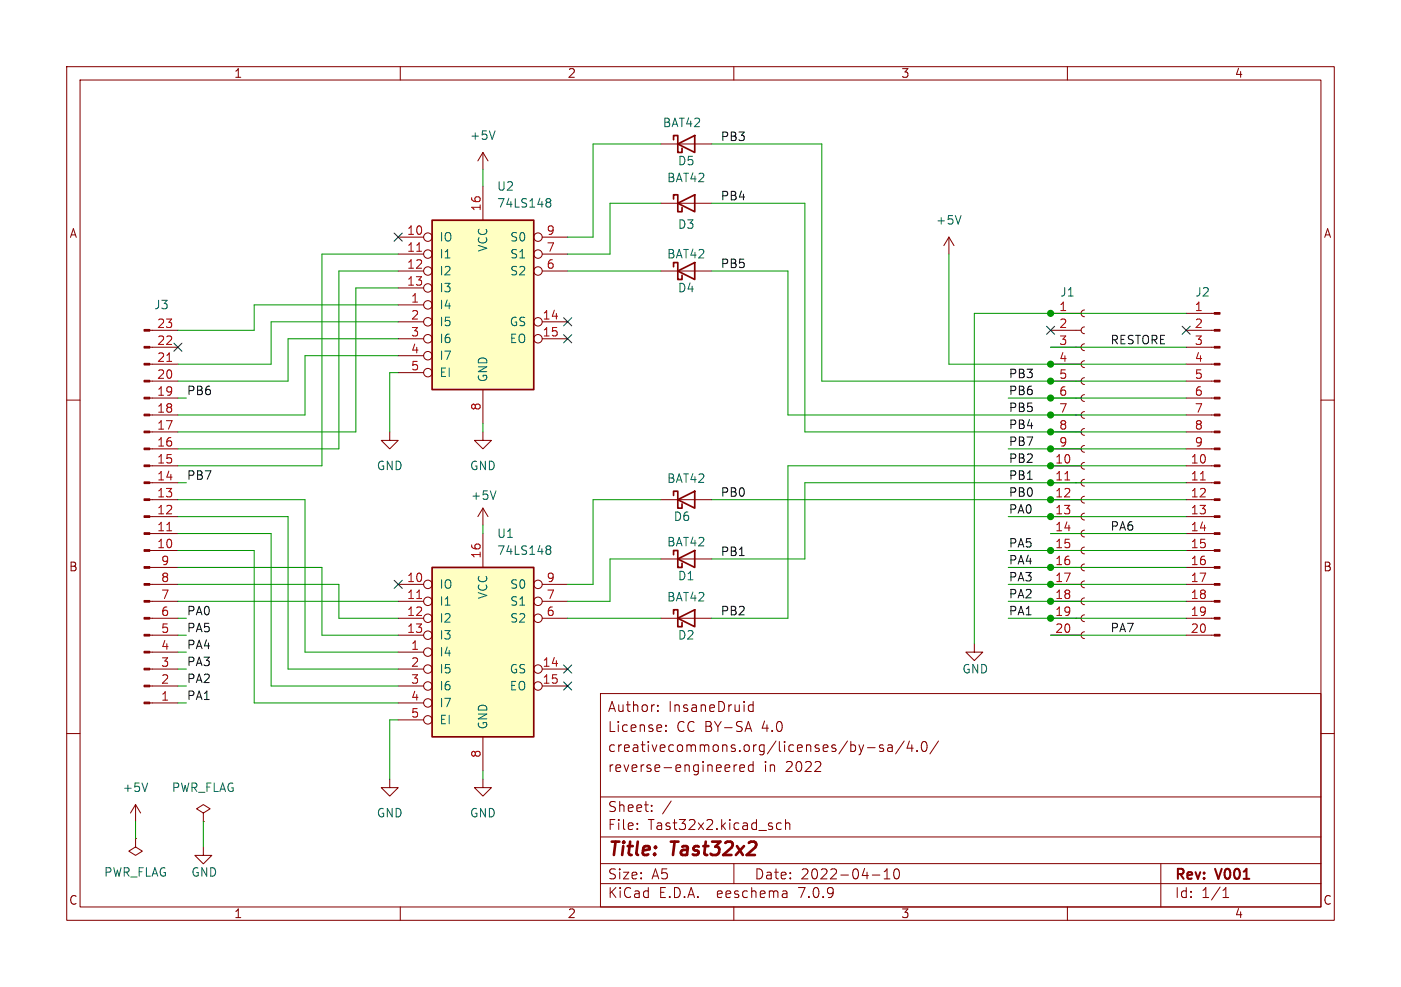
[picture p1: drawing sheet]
<svg xmlns="http://www.w3.org/2000/svg" width="210mm" height="148mm" viewBox="0 0 210 148" stroke-linecap="round" stroke-linejoin="round" font-family="sans-serif">
<g fill="none" stroke="#840000" stroke-width=".15">
<path d="M10 10h190v128h-190zM12 12h186v124h-186zM60 10v2M110 10v2M160 10v2M59.7 35.6h3.8M59.7 38.1h3.8M72.4 22.9v2.5M72.4 27.9v5.1M72.4 22.9l-.8 1.2M72.4 22.9l.8 1.2M81.3 35.6h3.8"/>
<path d="M81.3 38.1h3.8M99.1 30.5h7.6M99.1 21.6h7.6M142.2 35.6l-.7 1.2M142.2 35.6v2.5M142.2 35.6l.8 1.2M10 60h2M22.5 59.7h4.2M22.5 57.2h4.2M22.5 54.6h4.2M22.5 52.1h4.2M22.5 49.5h4.2"/>
<path d="M59.7 40.6h3.8M59.7 45.7h3.8M59.7 43.2h3.8M59.7 48.3h3.8M59.7 50.8h3.8M59.7 53.3h3.8M59.7 55.9h3.8M72.4 58.4v5.1M81.3 40.6h3.8M81.3 48.3h3.8M81.3 50.8h3.8M99.1 40.6h7.6"/>
<path d="M157.5 59.7h4.6M157.5 57.2h4.6M157.5 54.6h4.6M157.5 52.1h4.6M157.5 49.5h4.6M157.5 47h4.6M162.6 59.2a.51 .51 0 0 0-.5 .5 .51 .51 0 0 0 .5 .5M162.6 56.6a.51 .51 0 0 0-.5 .6 .51 .51 0 0 0 .5 .5M162.6 54.1a.51 .51 0 0 0-.5 .5 .51 .51 0 0 0 .5 .5M162.6 51.6a.51 .51 0 0 0-.5 .5 .51 .51 0 0 0 .5 .5M162.6 49a.51 .51 0 0 0-.5 .5 .51 .51 0 0 0 .5 .5M162.6 46.5a.51 .51 0 0 0-.5 .5 .51 .51 0 0 0 .5 .5"/>
<path d="M177.8 59.7h4.2M177.8 57.2h4.2M177.8 54.6h4.2M177.8 52.1h4.2M177.8 49.5h4.2M177.8 47h4.2M198 60h2M22.5 77.5h4.2M22.5 74.9h4.2M22.5 72.4h4.2M22.5 69.9h4.2M22.5 67.3h4.2"/>
<path d="M22.5 64.8h4.2M22.5 62.2h4.2M58.4 64.8v1.2h1.3l-1.3 1.3-1.3-1.3h1.3M72.4 64.8v1.2h1.3l-1.3 1.3-1.3-1.3h1.3M72.4 76.2v2.5M72.4 76.2l-.8 1.3M72.4 76.2l.8 1.3M99.1 74.9h7.6M157.5 77.5h4.6M157.5 74.9h4.6M157.5 72.4h4.6M157.5 69.9h4.6"/>
<path d="M157.5 67.3h4.6M157.5 64.8h4.6M157.5 62.2h4.6M162.6 79.5a.51 .51 0 0 0-.5 .5 .51 .51 0 0 0 .5 .5M162.6 77a.51 .51 0 0 0-.5 .5 .51 .51 0 0 0 .5 .5M162.6 74.4a.51 .51 0 0 0-.5 .5 .51 .51 0 0 0 .5 .5M162.6 71.9a.51 .51 0 0 0-.5 .5 .51 .51 0 0 0 .5 .5M162.6 69.3a.51 .51 0 0 0-.5 .6 .51 .51 0 0 0 .5 .5M162.6 66.8a.51 .51 0 0 0-.5 .5 .51 .51 0 0 0 .5 .5M162.6 64.3a.51 .51 0 0 0-.5 .5 .51 .51 0 0 0 .5 .5M162.6 61.7a.51 .51 0 0 0-.5 .5 .51 .51 0 0 0 .5 .5M177.8 77.5h4.2"/>
<path d="M177.8 74.9h4.2M177.8 72.4h4.2M177.8 69.9h4.2M177.8 67.3h4.2M177.8 64.8h4.2M177.8 62.2h4.2M22.5 97.8h4.2M22.5 87.6h4.2M22.5 90.2h4.2M22.5 92.7h4.2M22.5 95.3h4.2M22.5 85.1h4.2"/>
<path d="M22.5 82.6h4.2M22.5 80h4.2M59.7 97.8h3.8M59.7 87.6h3.8M59.7 90.2h3.8M59.7 92.7h3.8M59.7 95.3h3.8M72.4 80v5.1M81.3 87.6h3.8M81.3 90.2h3.8M81.3 92.7h3.8M99.1 83.8h7.6"/>
<path d="M99.1 92.7h7.6M146 96.5v1.3h1.3l-1.3 1.3-1.2-1.3h1.2M157.5 87.6h4.6M157.5 90.2h4.6M157.5 92.7h4.6M157.5 95.3h4.6M157.5 85.1h4.6M157.5 82.6h4.6M157.5 80h4.6M162.6 94.7a.51 .51 0 0 0-.5 .6 .51 .51 0 0 0 .5 .5M162.6 92.2a.51 .51 0 0 0-.5 .5 .51 .51 0 0 0 .5 .5M162.6 89.7a.51 .51 0 0 0-.5 .5 .51 .51 0 0 0 .5 .5"/>
<path d="M162.6 87.1a.51 .51 0 0 0-.5 .5 .51 .51 0 0 0 .5 .5M162.6 84.6a.51 .51 0 0 0-.5 .5 .51 .51 0 0 0 .5 .5M162.6 82a.51 .51 0 0 0-.5 .6 .51 .51 0 0 0 .5 .5M177.8 87.6h4.2M177.8 90.2h4.2M177.8 92.7h4.2M177.8 95.3h4.2M177.8 85.1h4.2M177.8 82.6h4.2M177.8 80h4.2M10 110h2M22.5 100.3h4.2"/>
<path d="M22.5 102.9h4.2M22.5 105.4h4.2M58.4 116.8v1.3h1.3l-1.3 1.3-1.3-1.3h1.3M59.7 100.3h3.8M59.7 102.9h3.8M59.7 105.4h3.8M59.7 108h3.8M72.4 116.8v1.3h1.3l-1.3 1.3-1.3-1.3h1.3M72.4 110.5v5.1M81.3 100.3h3.8M81.3 102.9h3.8M90 104h108v32h-108z"/>
<path d="M90 119.5h108M98.6 106.5v.2M98.6 105.8v.1M99.8 109.5v.2M99.8 108.8v.1M110 114.7v1M110.5 114.7l-.3 .1-.2 .2M110.9 115.2l.7-.2-.1-.2-.4-.1-.2 .2 .1 .7h.5M112.2 108.2l.5 1.5M112.9 105.2v1.5M112.9 105.8l-.4-.1-.3 .3v.4l.1 .2h.6M112.9 114.8l-.4-.1-.3 .3v.4l.1 .2h.6"/>
<path d="M112.9 114.2v1.5M130 112.1h1.2M132.4 111.8l-.4-.1-.2 .2 .1 .2 .5 .2v.3h-.6M133.1 111.8h.6v.9M133.7 112l-.5 .1a.29 .29 0 0 0-.2 .3 .29 .29 0 0 0 .2 .3l.5-.1M135.5 111.1l-1.3 1.9M136.3 111.1l-.3 1.1h.9M136.7 111.7v1M137.5 112.5v.2M138.3 111.3l.3-.1a.94 .94 0 0 1 0 1.5h-.1a1 1 0 0 1-.2-1.4zM140.7 111.1l-1.3 1.9M198 110h2"/>
<path d="M20.3 125.7v1.3l1 .6-1 .7-1-.7 1-.6M20.3 125.7h.1M20.3 120.7l-.7 1.2M20.3 120.7v2.5M20.3 120.7l.8 1.2M30.5 121.9l1-.6-1-.6-1 .6 1 .6v1.3M30.5 123.2h.1M30.5 127v1.3h1.2l-1.2 1.2-1.3-1.2h1.3M60 136v2M90 132.5h108M90 129.5h108M90 125.5h108"/>
<path d="M95.5 124.2v.2M95.5 123.5v.1M97.7 121.5v.2M97.7 120.8v.1M100.6 120.1l-1.3 1.9M110 136v2M110 129.5v3M117.1 123.5l-.4-.1-.3 .3v.4l.1 .2h.6M117.8 123.5a.37 .37 0 0 1 .6 .1v.8M117.8 122.9v1.5M117.9 133.7l.1 .9M118 134.5l-.2 .1"/>
<path d="M118 133.9l-.2 .1M130.8 131.2h1.1M132.5 131.8h.9M132.5 130.7l.5-.4v1.5M134.2 130.4l.3-.1a.94 .94 0 0 1 0 1.5h-.2a1 1 0 0 1-.1-1.4zM160 136v2M174 129.5v6.5M183.3 134.6h.9M183.3 133.5l.5-.4v1.5"/>
<circle cx="64.1" cy="35.6" r=".63"/>
<circle cx="64.1" cy="38.1" r=".63"/>
<circle cx="80.6" cy="35.6" r=".63"/>
<circle cx="80.6" cy="38.1" r=".63"/>
<circle cx="64.1" cy="53.3" r=".63"/>
<circle cx="64.1" cy="40.6" r=".63"/>
<circle cx="64.1" cy="50.8" r=".63"/>
<circle cx="64.1" cy="45.7" r=".63"/>
<circle cx="64.1" cy="43.2" r=".63"/>
<circle cx="64.1" cy="48.3" r=".63"/>
<circle cx="64.1" cy="55.9" r=".63"/>
<circle cx="80.6" cy="48.3" r=".63"/>
<circle cx="80.6" cy="50.8" r=".63"/>
<circle cx="80.6" cy="40.6" r=".63"/>
<circle cx="64.1" cy="87.6" r=".63"/>
<circle cx="64.1" cy="97.8" r=".63"/>
<circle cx="64.1" cy="90.2" r=".63"/>
<circle cx="64.1" cy="92.7" r=".63"/>
<circle cx="64.1" cy="95.2" r=".63"/>
<circle cx="80.6" cy="90.2" r=".63"/>
<circle cx="80.6" cy="87.6" r=".63"/>
<circle cx="80.6" cy="92.7" r=".63"/>
<circle cx="64.1" cy="107.9" r=".63"/>
<circle cx="64.1" cy="100.3" r=".63"/>
<circle cx="64.1" cy="105.4" r=".63"/>
<circle cx="64.1" cy="102.9" r=".63"/>
<circle cx="80.6" cy="100.3" r=".63"/>
<circle cx="80.6" cy="102.9" r=".63"/>
</g>
<g fill="none" stroke="#840000" stroke-width=".25">
<path d="M64.8 33h15.2v25.4h-15.2zM101 29.8v-.6h.6v2.6h.6v-.7M101 21v-.7h.6v2.6h.6v-.7M101.6 30.5l2.5-1.3v2.6zM101.6 21.6l2.5-1.3v2.6zM101 40v-.6h.6v2.5h.6v-.6M101.6 40.6l2.5-1.2v2.5zM101 74.3v-.6h.6v2.5h.6v-.6M101.6 74.9l2.5-1.2v2.5zM64.8 85.1h15.2v25.4h-15.2zM101 83.2v-.6h.6v2.5h.6v-.6M101 92.1v-.7h.6v2.6h.6v-.7"/>
<path d="M101.6 83.8l2.5-1.2v2.5zM101.6 92.7l2.5-1.3v2.6z"/>
</g>
<g fill="#ffffc2" stroke="#ffffc2" stroke-width=".15">
<path d="M64.8 85.1h15.2v25.4h-15.2z"/>
<path d="M64.8 33h15.2v25.4h-15.2z"/>
</g>
<path d="M62.5 37.7h.7M25 54.2h.7M25 79.6h.7M159.6 72h.8M179.9 72h.8M62.5 89.8h.7" fill="none" stroke="#a90000" stroke-width=".15"/>
<g fill="none" stroke="#006464" stroke-width=".15">
<path d="M74.2 19.6l-.4 1.3M82 29.9l.3-.1 .2 .1 .1 .2-.3 .2M82 30.3h.1M82.1 30.3h.2M82.1 30.3l-.1 .1M82.3 30.3l.3 .3-.1 .3-.2 .2-.3-.1M144.1 32.3l-.5 1.3M74.3 73.6l-.4 1.3M82 82.3l.1 .1M82 81.9h.3l.2 .1 .1 .2-.3 .2M82.1 82.4h.2M82.1 82.4l-.1 .1"/>
<path d="M82.3 82.4l.3 .2-.1 .4-.2 .1h-.3M22.1 117.4l-.4 1.3"/>
</g>
<g fill="#840000" stroke="#840000" stroke-width=".15">
<path d="M182 95.1h.9v.3h-.9z"/>
<path d="M182 92.6h.9v.2h-.9z"/>
<path d="M182 90h.9v.3h-.9z"/>
<path d="M182 87.5h.9v.3h-.9z"/>
<path d="M182 85h.9v.2h-.9z"/>
<path d="M182 82.4h.9v.3h-.9z"/>
<path d="M182 79.9h.9v.2h-.9z"/>
<path d="M182 77.3h.9v.3h-.9z"/>
<path d="M182 74.8h.9v.3h-.9z"/>
<path d="M182 72.3h.9v.2h-.9z"/>
<path d="M182 69.7h.9v.3h-.9z"/>
<path d="M182 67.2h.9v.2h-.9z"/>
<path d="M182 64.6h.9v.3h-.9z"/>
<path d="M182 62.1h.9v.3h-.9z"/>
<path d="M182 59.6h.9v.2h-.9z"/>
<path d="M182 57h.9v.3h-.9z"/>
<path d="M182 54.5h.9v.2h-.9z"/>
<path d="M182 51.9h.9v.3h-.9z"/>
<path d="M182 49.4h.9v.3h-.9z"/>
<path d="M182 46.9h.9v.2h-.9z"/>
<path d="M21.6 49.4h.9v.3h-.9z"/>
<path d="M21.6 51.9h.9v.3h-.9z"/>
<path d="M21.6 54.5h.9v.2h-.9z"/>
<path d="M21.6 57h.9v.3h-.9z"/>
<path d="M21.6 59.6h.9v.2h-.9z"/>
<path d="M21.6 62.1h.9v.3h-.9z"/>
<path d="M21.6 64.6h.9v.3h-.9z"/>
<path d="M21.6 67.2h.9v.2h-.9z"/>
<path d="M21.6 69.7h.9v.3h-.9z"/>
<path d="M21.6 72.3h.9v.2h-.9z"/>
<path d="M21.6 74.8h.9v.3h-.9z"/>
<path d="M21.6 77.3h.9v.3h-.9z"/>
<path d="M21.6 79.9h.9v.2h-.9z"/>
<path d="M21.6 82.4h.9v.3h-.9z"/>
<path d="M21.6 85h.9v.2h-.9z"/>
<path d="M21.6 87.5h.9v.3h-.9z"/>
<path d="M21.6 90h.9v.3h-.9z"/>
<path d="M21.6 92.6h.9v.2h-.9z"/>
<path d="M21.6 95.1h.9v.3h-.9z"/>
<path d="M21.6 97.7h.9v.2h-.9z"/>
<path d="M21.6 100.2h.9v.3h-.9z"/>
<path d="M21.6 102.7h.9v.3h-.9z"/>
<path d="M21.6 105.3h.9v.2h-.9z"/>
</g>
<g fill="none" stroke="#009600" stroke-width=".15">
<path d="M59.7 38.1h-11.4v31.8h-21.6M72.4 25.4v2.5M99.1 30.5h-7.7v7.6h-6.3M99.1 21.6h-10.2v14h-3.8M106.7 21.6h16.5v35.6h54.6M106.7 30.5h13.9v34.3h57.2M142.2 38.1v16.5h35.6M26.7 59.7h1.2M59.7 45.7h-21.6v3.8h-11.4M59.7 50.8h-16.5v6.4h-16.5M59.7 48.3h-19.1v6.3h-13.9M59.7 53.3h-14v8.9h-19"/>
<path d="M59.7 40.6h-8.9v26.7h-24.1M59.7 43.2h-6.4v21.6h-26.6M59.7 55.9h-1.3v8.9M85.1 40.6h14M106.7 40.6h11.4v21.6h59.7M151.1 59.7h26.7M157.5 52.1h20.3M177.8 47h-31.8v49.5M26.7 77.5h16.5v22.8h16.5M26.7 74.9h19v22.9h14M26.7 72.4h1.2M72.4 63.5v1.3"/>
<path d="M72.4 78.7v1.3M99.1 74.9h-10.2v12.7h-3.8M106.7 74.9h71.1M151.1 67.3h26.7M151.1 77.5h26.7M177.8 72.4h-57.2v11.4h-13.9M177.8 69.9h-59.7v22.8h-11.4M26.7 85.1h21.6v10.2h11.4M26.7 87.6h24.1v5.1h8.9M26.7 82.6h11.4v22.8h21.6M26.7 80h13.9v22.9h19.1M26.7 92.7h1.2"/>
<path d="M26.7 95.3h1.2M26.7 97.8h1.2M26.7 90.2h33M85.1 92.7h14M99.1 83.8h-7.7v6.4h-6.3M151.1 92.7h26.7M151.1 90.2h26.7M151.1 85.1h26.7M151.1 87.6h26.7M151.1 82.6h26.7M157.5 95.3h20.3M157.5 80h20.3"/>
<path d="M26.7 105.4h1.2M26.7 102.9h1.2M26.7 100.3h1.2M59.7 108h-1.3v8.8M72.4 115.6v1.2M20.3 123.2v2.5M30.5 123.2v3.8"/>
</g>
<g fill="none" stroke="#000084" stroke-width=".15">
<path d="M59.1 35l1.2 1.2M60.3 35l-1.2 1.2M26.1 51.5l1.2 1.2M27.3 51.5l-1.2 1.2M84.5 50.2l1.2 1.2M84.5 47.7l1.2 1.2M85.7 50.2l-1.2 1.2M85.7 47.7l-1.2 1.2M156.9 48.9l1.2 1.2M158.1 48.9l-1.2 1.2M177.2 48.9l1.2 1.2M178.4 48.9l-1.2 1.2"/>
<path d="M59.1 87l1.2 1.2M60.3 87l-1.2 1.2M84.5 99.7l1.2 1.2M85.7 99.7l-1.2 1.2M84.5 102.3l1.2 1.2M85.7 102.3l-1.2 1.2"/>
</g>
<g fill="#009600" stroke="#009600" stroke-width=".15">
<circle cx="157.5" cy="87.6" r=".46"/>
<circle cx="157.5" cy="85.1" r=".46"/>
<circle cx="157.5" cy="92.7" r=".46"/>
<circle cx="157.5" cy="90.2" r=".46"/>
<circle cx="157.5" cy="62.2" r=".46"/>
<circle cx="157.5" cy="64.8" r=".46"/>
<circle cx="157.5" cy="67.3" r=".46"/>
<circle cx="157.5" cy="59.7" r=".46"/>
<circle cx="157.5" cy="72.4" r=".46"/>
<circle cx="157.5" cy="77.5" r=".46"/>
<circle cx="157.5" cy="69.9" r=".46"/>
<circle cx="157.5" cy="74.9" r=".46"/>
<circle cx="157.5" cy="82.6" r=".46"/>
<circle cx="157.5" cy="57.2" r=".46"/>
<circle cx="157.5" cy="47" r=".46"/>
<circle cx="157.5" cy="54.6" r=".46"/>
</g>
<g font-size="2.8" fill="#840000">
<text x="91" y="128.9">Title:</text>
<text x="100.7" y="128.9">Tast32x2</text>
</g>
<g font-size="2.1" fill="#840000">
<text x="91" y="107">Author:</text>
<text x="100.2" y="107">InsaneDruid</text>
<text x="91" y="113">creativecommons.org/licenses/by-sa/4.0/</text>
<text x="91" y="110">License:</text>
<text x="101.4" y="110">CC BY-SA</text>
<text x="114.3" y="110">4.0</text>
<text x="91" y="116">reverse-engineered</text>
<text x="114.5" y="116">in</text>
<text x="117.8" y="116">2022</text>
<text x="91" y="124.7">File:</text>
<text x="91" y="122">Sheet:</text>
<text x="97.1" y="124.7">Tast32x2.kicad_sch</text>
<text x="91" y="134.9">KiCad</text>
<text x="91" y="132.1">Size:</text>
<text x="97.7" y="132.1">A5</text>
<text x="98.7" y="134.9">E.D.A.</text>
<text x="107.6" y="134.9">eeschema</text>
<text x="113" y="132.1">Date:</text>
<text x="120" y="134.9">7.0.9</text>
<text x="120" y="132.1">2022-04-10</text>
<text x="176" y="132.3">Rev:</text>
<text x="176" y="134.9">Id:</text>
<text x="180.1" y="134.9">1/1</text>
<text x="182.4" y="132.3">V001</text>
</g>
<g font-size="1.8" fill="#840000">
<text x="35" y="11.9">1</text>
<text x="85" y="11.9">2</text>
<text x="135" y="11.9">3</text>
<text x="185" y="11.9">4</text>
<text x="10.3" y="35.9">A</text>
<text x="198.4" y="35.9">A</text>
<text x="10.3" y="85.9">B</text>
<text x="198.3" y="85.9">B</text>
<text x="10.3" y="135.9">C</text>
<text x="35" y="137.9">1</text>
<text x="85" y="137.9">2</text>
<text x="135" y="137.9">3</text>
<text x="185" y="137.9">4</text>
<text x="198.3" y="135.9">C</text>
</g>
<g font-size="1.8" fill="#006464">
<text x="70.4" y="21.2">+5V</text>
<text x="99.3" y="19.3">BAT42</text>
<text x="74.4" y="28.8">U2</text>
<text x="99.9" y="27.5">BAT42</text>
<text x="101.5" y="25">D5</text>
<text x="74.4" y="31.3">74LS148</text>
<text x="101.5" y="34.5">D3</text>
<text x="140.2" y="33.9">+5V</text>
<text x="65.8" y="36.4">IO</text>
<text x="65.8" y="39">I1</text>
<text x="65.8" y="41.5">I2</text>
<text x="73.3" y="37.9" transform="rotate(-90 73.3 37.9)">VCC</text>
<text x="76.4" y="41.5">S2</text>
<text x="76.4" y="39">S1</text>
<text x="76.4" y="36.4">S0</text>
<text x="99.9" y="39">BAT42</text>
<text x="23" y="46.6">J3</text>
<text x="65.8" y="46.6">I4</text>
<text x="65.8" y="44">I3</text>
<text x="101.5" y="44">D4</text>
<text x="158.8" y="44.7">J1</text>
<text x="179.1" y="44.7">J2</text>
<text x="65.8" y="49.1">I5</text>
<text x="65.8" y="51.7">I6</text>
<text x="76.3" y="49.1">GS</text>
<text x="76.3" y="51.7">EO</text>
<text x="65.8" y="54.2">I7</text>
<text x="65.8" y="56.7">EI</text>
<text x="73.3" y="57.4" transform="rotate(-90 73.3 57.4)">GND</text>
<text x="56.4" y="70.7">GND</text>
<text x="70.4" y="70.7">GND</text>
<text x="70.5" y="75.2">+5V</text>
<text x="99.9" y="72.6">BAT42</text>
<text x="74.4" y="80.9">U1</text>
<text x="74.4" y="83.4">74LS148</text>
<text x="99.9" y="82.1">BAT42</text>
<text x="100.9" y="78.3">D6</text>
<text x="65.8" y="88.5">IO</text>
<text x="73.3" y="89.9" transform="rotate(-90 73.3 89.9)">VCC</text>
<text x="76.4" y="88.5">S0</text>
<text x="101.5" y="87.2">D1</text>
<text x="65.8" y="91">I1</text>
<text x="65.8" y="93.6">I2</text>
<text x="76.4" y="93.6">S2</text>
<text x="76.4" y="91">S1</text>
<text x="99.9" y="90.4">BAT42</text>
<text x="65.8" y="98.7">I4</text>
<text x="65.8" y="96.1">I3</text>
<text x="65.8" y="101.2">I5</text>
<text x="76.3" y="101.2">GS</text>
<text x="101.5" y="96.1">D2</text>
<text x="144.2" y="101.2">GND</text>
<text x="65.8" y="103.7">I6</text>
<text x="65.8" y="106.3">I7</text>
<text x="76.3" y="103.7">EO</text>
<text x="65.8" y="108.8">EI</text>
<text x="73.3" y="109.5" transform="rotate(-90 73.3 109.5)">GND</text>
<text x="18.3" y="119">+5V</text>
<text x="25.7" y="119">PWR_FLAG</text>
<text x="56.4" y="122.8">GND</text>
<text x="70.4" y="122.8">GND</text>
<text x="15.5" y="131.7">PWR_FLAG</text>
<text x="28.6" y="131.7">GND</text>
</g>
<g font-size="1.8" fill="#0f0f0f">
<text x="107.9" y="21.2">PB3</text>
<text x="107.9" y="30.1">PB4</text>
<text x="107.9" y="40.3">PB5</text>
<text x="166.4" y="51.7">RESTORE</text>
<text x="27.9" y="59.3">PB6</text>
<text x="151.1" y="59.3">PB6</text>
<text x="151.1" y="56.8">PB3</text>
<text x="151.1" y="64.4">PB4</text>
<text x="151.1" y="61.9">PB5</text>
<text x="151.1" y="67">PB7</text>
<text x="151.1" y="69.5">PB2</text>
<text x="27.9" y="72">PB7</text>
<text x="107.9" y="74.6">PB0</text>
<text x="151.1" y="72">PB1</text>
<text x="151.1" y="74.6">PB0</text>
<text x="151.1" y="77.1">PA0</text>
<text x="107.9" y="83.5">PB1</text>
<text x="151.1" y="82.2">PA5</text>
<text x="166.4" y="79.7">PA6</text>
<text x="151.1" y="87.3">PA3</text>
<text x="151.1" y="89.8">PA2</text>
<text x="151.1" y="84.7">PA4</text>
<text x="27.9" y="94.9">PA5</text>
<text x="27.9" y="92.4">PA0</text>
<text x="107.9" y="92.4">PB2</text>
<text x="151.1" y="92.4">PA1</text>
<text x="166.4" y="94.9">PA7</text>
<text x="27.9" y="100">PA3</text>
<text x="27.9" y="97.4">PA4</text>
<text x="27.9" y="102.5">PA2</text>
<text x="27.9" y="105.1">PA1</text>
</g>
<g font-size="1.8" fill="#a90000">
<text x="60.9" y="35.3">10</text>
<text x="72.1" y="31.8" transform="rotate(-90 72.1 31.8)">16</text>
<text x="81.8" y="35.3">9</text>
<text x="60.9" y="37.8">11</text>
<text x="60.9" y="40.4">12</text>
<text x="81.8" y="40.4">6</text>
<text x="81.8" y="37.8">7</text>
<text x="60.9" y="42.9">13</text>
<text x="61.5" y="45.5">1</text>
<text x="158.7" y="46.7">1</text>
<text x="179" y="46.7">1</text>
<text x="23.5" y="51.8">22</text>
<text x="23.5" y="49.3">23</text>
<text x="61.5" y="48">2</text>
<text x="61.5" y="50.5">3</text>
<text x="61.5" y="53.1">4</text>
<text x="81.2" y="48">14</text>
<text x="81.2" y="50.5">15</text>
<text x="158.7" y="49.3">2</text>
<text x="158.7" y="51.8">3</text>
<text x="179" y="49.3">2</text>
<text x="179" y="51.8">3</text>
<text x="23.5" y="59.4">19</text>
<text x="23.5" y="56.9">20</text>
<text x="23.5" y="54.4">21</text>
<text x="61.5" y="55.6">5</text>
<text x="158.7" y="54.4">4</text>
<text x="158.7" y="56.9">5</text>
<text x="158.7" y="59.4">6</text>
<text x="179" y="54.4">4</text>
<text x="179" y="56.9">5</text>
<text x="179" y="59.4">6</text>
<text x="23.5" y="64.5">17</text>
<text x="23.5" y="62">18</text>
<text x="72.1" y="61.7" transform="rotate(-90 72.1 61.7)">8</text>
<text x="158.7" y="62">7</text>
<text x="158.7" y="64.5">8</text>
<text x="179" y="62">7</text>
<text x="179" y="64.5">8</text>
<text x="23.5" y="69.6">15</text>
<text x="23.5" y="67.1">16</text>
<text x="158.1" y="69.6">10</text>
<text x="158.7" y="67.1">9</text>
<text x="178.4" y="69.6">10</text>
<text x="179" y="67.1">9</text>
<text x="23.5" y="77.2">12</text>
<text x="23.5" y="74.7">13</text>
<text x="23.5" y="72.1">14</text>
<text x="158.1" y="72.1">11</text>
<text x="158.1" y="74.7">12</text>
<text x="158.1" y="77.2">13</text>
<text x="178.4" y="72.1">11</text>
<text x="178.4" y="74.7">12</text>
<text x="178.4" y="77.2">13</text>
<text x="23.5" y="82.3">10</text>
<text x="23.5" y="79.8">11</text>
<text x="72.1" y="83.9" transform="rotate(-90 72.1 83.9)">16</text>
<text x="158.1" y="79.8">14</text>
<text x="158.1" y="82.3">15</text>
<text x="178.4" y="79.8">14</text>
<text x="178.4" y="82.3">15</text>
<text x="24.1" y="89.9">7</text>
<text x="24.1" y="87.4">8</text>
<text x="24.1" y="84.8">9</text>
<text x="60.9" y="87.4">10</text>
<text x="60.9" y="89.9">11</text>
<text x="81.8" y="89.9">7</text>
<text x="81.8" y="87.4">9</text>
<text x="158.1" y="84.8">16</text>
<text x="158.1" y="87.4">17</text>
<text x="158.1" y="89.9">18</text>
<text x="178.4" y="84.8">16</text>
<text x="178.4" y="87.4">17</text>
<text x="178.4" y="89.9">18</text>
<text x="24.1" y="95">5</text>
<text x="24.1" y="92.5">6</text>
<text x="60.9" y="92.5">12</text>
<text x="60.9" y="95">13</text>
<text x="81.8" y="92.5">6</text>
<text x="158.1" y="92.5">19</text>
<text x="158.1" y="95">20</text>
<text x="178.4" y="92.5">19</text>
<text x="178.4" y="95">20</text>
<text x="24.1" y="100.1">3</text>
<text x="24.1" y="97.5">4</text>
<text x="61.5" y="97.5">1</text>
<text x="61.5" y="100.1">2</text>
<text x="81.2" y="100.1">14</text>
<text x="24.1" y="105.2">1</text>
<text x="24.1" y="102.6">2</text>
<text x="61.5" y="102.6">3</text>
<text x="61.5" y="105.2">4</text>
<text x="61.5" y="107.7">5</text>
<text x="81.2" y="102.6">15</text>
<text x="72.1" y="113.7" transform="rotate(-90 72.1 113.7)">8</text>
</g>
</svg>
